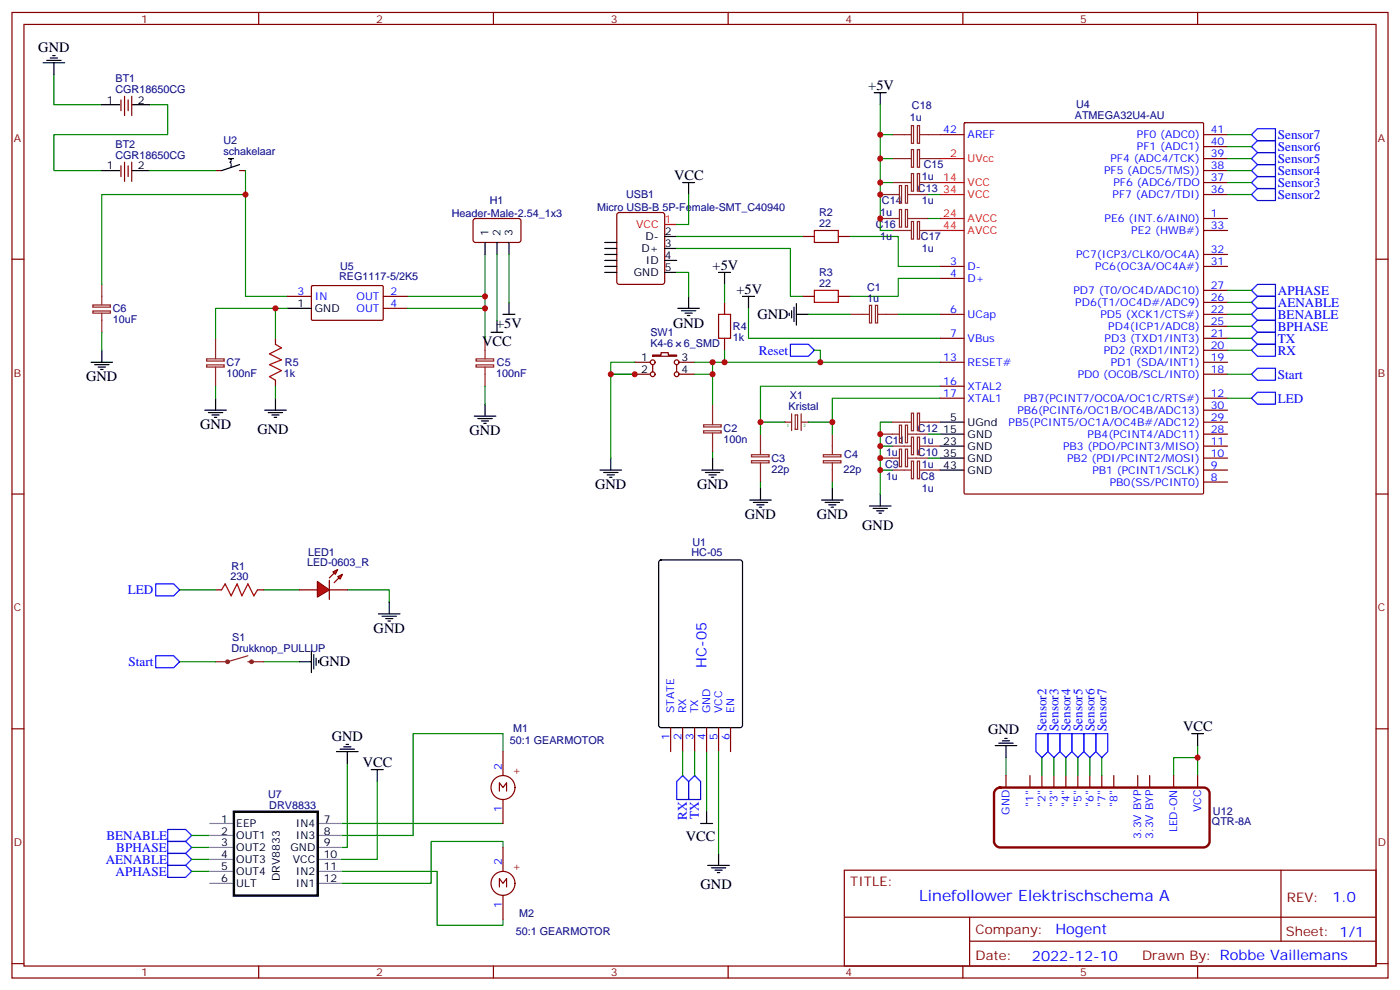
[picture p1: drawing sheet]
<svg xmlns="http://www.w3.org/2000/svg" width="412mm" height="292mm" viewBox="0 0 412 292" stroke-linecap="round" stroke-linejoin="round" font-family="sans-serif">
<g fill="none" stroke="#870000" stroke-width=".35">
<path d="M3.5 3.7h405.4v284.3h-405.4zM7.1 7.2h398.2v277.3h-398.2zM76.2 3.7v3.5M145.3 3.7v3.5M214.5 3.7v3.5M283.6 3.7v3.5M352.8 3.7v3.5M3.5 76.3h3.6M405.3 76.3h3.6M3.5 145.5h3.6M405.3 145.5h3.6M3.5 214.6h3.6"/>
<path d="M405.3 214.6h3.6M248.7 256.3h156.6v28.2h-156.6zM377.3 256.3v20.9M248.7 270.1h156.5M285.6 277.2h119.6M285.6 270.1v14.1M3.5 283.8h3.6M76.2 284.5v3.5M145.3 284.5v3.5M214.5 284.5v3.5M283.6 284.5v3.5M352.8 284.5v3.5"/>
<path d="M405.3 283.8h3.6"/>
</g>
<path d="M77.6 173.7h10.6M102.3 173.7h12.4v3.5M148.2 221.3v-5.3h-26.5v30h-21.2M100.5 242.5h47.7M100.5 256.6h28.3v15.9h19.4v-1.8M148.2 249.6v-1.8h-21.2v12.3h-26.5" fill="none" stroke="#008700" stroke-width=".35"/>
<path d="M114.7 177.2v3.6M111.5 180.8h6.3M112.5 181.5h4.3M113.6 182.2h2.1M114.3 182.9h.7" fill="none" stroke="#000" stroke-width=".35"/>
<g fill="#f00" stroke="#870000" stroke-width=".35">
<path d="M93.5 171.2l3.5 2.5-3.5 2.1z"/>
<path d="M97 170.9v5.6z"/>
</g>
<g fill="#870000" stroke="#870000" stroke-width=".35">
<path d="M97 170.2l1.4-1.4z"/>
<path d="M98.4 171.6l1.4-1.4z"/>
</g>
<g fill="#f00" stroke="#870000" stroke-width=".35">
<path d="M98.1 168.4l1.4-.7-.7 1.4z"/>
<path d="M99.5 169.8l1.4-.7-.7 1.4z"/>
</g>
<g fill="none" stroke="#870000" stroke-width=".35">
<path d="M35.6 29.4v3.2M36.7 28.4v5.6M37.7 29.4v3.2M38.8 28.4v5.6M276.9 39.7h7.1M284 36.3l.3-.2h69.9l.3 .2v108.8l-.1 .3-70.1 .1-.3-.2zM354.5 39.7h7.1M35.6 48.8v3.2M36.7 47.8v5.6M37.7 48.8v3.2M38.8 47.8v5.6M63.5 50.2h1.8"/>
<path d="M70.6 50.2h1.7M354.5 50.2h7.1M354.5 43.2h7.1M354.5 46.7h7.1M354.5 53.8h7.1M354.5 57.3h7.1M181.9 62.8l.5-.2h12.7l.6 .4 .1 20-.5 .7h-12.9l-.7-.4v-20zM236.4 69.6h3.5M246.9 69.6h3.6M276.9 78.5h7.1M354.5 67.9h7.1M354.5 78.5h7.1"/>
<path d="M354.5 74.9h7.1M354.5 64.3h7.1M213.4 89v3.6M213.4 99.6v3.6M236.4 87.3h3.5M246.9 87.3h3.6M276.9 99.6h7.1M276.9 92.6h7.1M276.9 82h7.1M354.5 99.6h7.1M354.5 96.1h7.1M354.5 92.6h7.1"/>
<path d="M354.5 89h7.1M354.5 85.5h7.1M187 110.2h4.6M187 106.7h4.6M192.3 104.6h2.4v-.7h2.1v.7h2.5v.3h-7zM192.3 107.4v2.1M199.3 107.4v2.1M200 110.2h4.6M200 106.7h4.6M276.9 117.3h7.1M276.9 106.7h7.1M276.9 113.7h7.1"/>
<path d="M354.5 117.3h7.1M354.5 110.2h7.1M354.5 106.7h7.1M354.5 103.2h7.1M354.5 138.4h7.1M354.5 134.9h7.1M354.5 131.4h7.1M354.5 127.8h7.1M354.5 124.3h7.1M354.5 120.8h7.1M354.5 142h7.1M63.5 173.7h1.8"/>
<path d="M75.8 173.7h1.8M88.2 173.7h5.3M97 173.7h5.3M197.6 214.3v7M201.1 214.3v7M204.6 214.3v7M208.1 214.3v7M211.7 214.3v7M215.2 214.3v7M147.1 233v-2.5l1.1 1.4 1-1.4v2.5M148.2 221.3v7.1M148.2 235.4v7.1"/>
<path d="M296.3 228.4v3.5M303.4 228.4v3.5M306.9 228.4v3.5M310.4 228.4v3.5M314 228.4v3.5M317.5 228.4v3.5M321 228.4v3.5M324.6 228.4v3.5M328.1 228.4v3.5M335.1 228.4v3.5M338.7 228.4v3.5M345.7 228.4v3.5"/>
<path d="M352.8 228.4v3.5M148.2 249.6v7M147.1 261.2v-2.5l1.1 1.4 1-1.4v2.5M148.2 263.7v7"/>
<circle cx="192.3" cy="106.7" r=".71"/>
<circle cx="192.3" cy="110.2" r=".71"/>
<circle cx="199.3" cy="110.2" r=".71"/>
<circle cx="199.3" cy="106.7" r=".71"/>
<circle cx="148.2" cy="231.9" r="3.5"/>
<circle cx="148.2" cy="260.1" r="3.5"/>
</g>
<path d="M239.9 67.9h7v3.5h-7zM211.7 92.6h3.5v7h-3.5zM239.9 85.5h7v3.5h-7zM65.3 173.7l1-1.8 1.8 3.6 1.7-3.6 1.5 3.6 1.7-3.6 1.8 3.6 1-1.8" fill="none" stroke="#a10000" stroke-width=".35"/>
<g fill="none" stroke="#008700" stroke-width=".35">
<path d="M15.9 22v8.8h14.1M44.1 30.8h5.3v8.9h-33.5v10.5h14.1M361.6 39.7h7.1M44.1 50.2h19.4M202.8 57.3v8.8h-3.5M361.6 50.2h7.1M361.6 43.2h7.1M361.6 46.7h7.1M361.6 53.8h7.1M361.6 57.3h7.1M199.3 73.2h33.5v14.1h3.6M199.3 69.6h37.1"/>
<path d="M250.5 69.6h14.1v8.9h12.3M199.3 80.2h3.5v7.1M213.4 83.7v5.3M220.5 90.8v8.8h56.4M238.1 92.6h12.4M264.6 92.6h12.3M276.9 82h-12.3v5.3h-14.1M361.6 99.6h7.1M361.6 96.1h7.1M361.6 92.6h7.1M361.6 89h7.1M361.6 85.5h7.1"/>
<path d="M179.9 110.2h7.1h-7.1v24.7M204.6 110.2h5.3M204.6 106.7h72.3M209.9 106.7v12.3M213.4 103.2v3.5M239.9 103.2h1.8v3.5M276.9 117.3h-31.7v10.5M361.6 103.2h7.1M361.6 117.3h7.1M361.6 110.2h7.1M209.9 133.1v1.8M224 142v1.7"/>
<path d="M245.2 142v1.7M52.9 173.7h10.6M52.9 194.9h10.6M77.6 194.9h10.6M352.8 219.6v8.8M102.3 224.9v24.7h-1.8M201.1 221.3v7.1M204.6 221.3v7.1M208.1 221.3v17.7M211.7 221.3v30M296.3 223.1v5.3M306.9 223.1v5.3"/>
<path d="M310.4 223.1v5.3M314 223.1v5.3M317.5 223.1v5.3M321 223.1v5.3M324.6 223.1v5.3M352.8 223.1h-7.1v5.3M56.4 256.6h5.3M56.4 246h5.3M56.4 249.6h5.3M56.4 253.1h5.3"/>
</g>
<g fill="none" stroke="#000" stroke-width=".35">
<path d="M12.7 18.5h6.3M13.8 17.8h4.2M14.8 17.1h2.1M15.5 16.4h.7M15.9 18.5v3.5M30 30.8h5.3M38.8 30.8h5.3M257.5 27.3h3.6M259.3 27.3v3.5M30 50.2h5.3M38.8 50.2h5.3M68.1 47.4l-.4 .4 .4 .3"/>
<path d="M68.1 48.5v.7M68.8 46.7h-1.4h.7v.4M70.6 48.5l-5.3 1.7M201.1 53.8h3.5M202.8 53.8v3.5M178.2 73.2h3.5M178.2 76.7h3.5M178.2 71.4h3.5M178.2 74.9h3.5M178.2 78.5h3.5M195.8 69.6h3.5M195.8 73.2h3.5"/>
<path d="M195.8 76.7h3.5M178.2 80.2h3.5M195.8 80.2h3.5M199.7 90.8h6.3M200.7 91.5h4.3M201.8 92.2h2.1M202.5 92.9h.7M202.8 87.3v3.5M211.7 80.2h3.5M213.4 80.2v3.5M218.7 87.3h3.5M220.5 87.3v3.5"/>
<path d="M232.5 92.2v.7M233.2 91.5v2.1M233.9 90.5v4.2M234.6 92.6h3.5M234.6 89.4v6.3M176.7 138.4h6.4M177.8 139.1h4.2M178.9 139.8h2.1M179.9 134.9v3.5M206.7 138.4h6.4M207.8 139.1h4.2M208.8 139.8h2.2"/>
<path d="M209.9 134.9v3.5M276.9 131.4h7.1M276.9 127.8h7.1M276.9 134.9h7.1M276.9 138.4h7.1M276.9 124.3h7.1M179.6 140.5h.7M209.5 140.5h.8M220.8 147.2h6.4M221.9 148h4.2M223 148.7h2.1M223.7 149.4h.7"/>
<path d="M224 143.7v3.5M242 147.2h6.4M243.1 148h4.2M244.1 148.7h2.1M244.8 149.4h.7M245.2 143.7v3.5M256.1 149h6.4M257.2 149.7h4.2M258.2 150.4h2.1M258.9 151.1h.7M259.3 145.5v3.5M194.3 165.1l.4-.2h23.3l.7 .4v48.3l-.4 .6-23.6 .1-.6-.5-.1-48.2z"/>
<path d="M88.2 194.9h3.5M91.7 191.7v6.3M92.4 192.8v4.2M93.1 193.8v2.1M93.8 194.5v.7M101.2 219.9h2.2M102 219.2h.7M293.2 219.6h6.3M294.2 218.9h4.2M295.3 218.2h2.1M296 217.5h.7M296.3 219.6v3.5"/>
<path d="M351 216h3.5M352.8 216v3.6M99.1 221.3h6.4M100.2 220.6h4.2M102.3 221.3v3.6M109.4 226.6h3.5M111.1 226.6v3.6M208.1 239v3.5M206.4 242.5h3.5M208.5 254.8h6.3M209.5 255.6h4.3M210.6 256.3h2.1"/>
<path d="M211.3 257h.7M211.7 251.3v3.5"/>
</g>
<g fill="none" stroke="#8c2424" stroke-width=".35">
<path d="M250.5 92.6h5.6M256.1 89.9h.7v5.2h-.7zM257.9 89.9h.6v5.2h-.6zM258.6 92.6h6M209.9 119v6M207.3 125.1h5.1v.6h-5.1zM207.3 126.9h5.1v.6h-5.1zM209.9 127.5v5.6M221.4 133.9h5.2v.6h-5.2zM221.4 135.7h5.2v.6h-5.2zM224 127.8v6M224 136.3v5.7"/>
<path d="M231.1 124.3h2.1M233.2 121.8v5M234.2 122.2h.7v4.2h-.7zM236 124.3h2.1M236 121.8v5M242.5 133.9h5.2v.6h-5.2zM242.5 135.7h5.2v.6h-5.2zM245.2 127.8v6M245.2 136.3v5.7M73 193.1l-6 1.8h-3.5M73 194.9h4.6"/>
</g>
<g fill="none" stroke="#8c2424" stroke-width=".71">
<circle cx="67" cy="194.9" r=".35"/>
<circle cx="74.1" cy="194.9" r=".35"/>
</g>
<path d="M293.4 232.4l1.2-.5h59.9a1.76 1.76 0 0 1 1.8 1.8v14.1a1.89 1.89 0 0 1-1.8 1.8h-59.9a1.89 1.89 0 0 1-1.8-1.8v-14.1z" fill="none" stroke="#870000" stroke-width=".71"/>
<path d="M276.9 46.7h7.1M276.9 53.8h7.1M276.9 57.3h7.1M195.8 66.1h3.5M276.9 64.3h7.1M276.9 67.9h7.1" fill="none" stroke="#f00" stroke-width=".35"/>
<g fill="none" stroke="#00f" stroke-width=".35">
<path d="M368.7 39.7l1.7-1.8h5.3v3.5h-5.3zM368.7 53.8l1.7-1.8h5.3v3.5h-5.3zM368.7 46.7l1.7-1.8h5.3v3.6h-5.3zM370.4 55.5h5.3v3.6h-5.3l-1.7-1.8zM370.4 48.5h5.3v3.5h-5.3l-1.7-1.8zM370.4 41.4h5.3v3.5h-5.3l-1.7-1.7zM368.7 85.5l1.7-1.8h5.3v3.6h-5.3zM368.7 96.1l1.7-1.8h5.3v3.6h-5.3zM370.4 97.9h5.3v3.5h-5.3l-1.7-1.8zM370.4 87.3h5.3v3.5h-5.3l-1.7-1.8zM370.4 90.8h5.3v3.5h-5.3l-1.7-1.7zM232.8 101.4h5.3l1.8 1.8-1.8 1.7h-5.3z"/>
<path d="M368.7 103.2l1.7-1.8h5.3v3.5h-5.3zM368.7 117.3l1.7-1.8h5.3v3.5h-5.3zM368.7 110.2l1.7-1.8h5.3v3.6h-5.3zM45.9 171.9h5.3l1.7 1.8-1.7 1.8h-5.3zM45.9 193.1h5.3l1.7 1.8-1.7 1.7h-5.3zM305.2 216h3.5v5.3l-1.8 1.8-1.7-1.8zM308.7 216h3.5v5.3l-1.8 1.8-1.7-1.8zM312.2 216h3.5v5.3l-1.7 1.8-1.8-1.8zM315.7 216h3.6v5.3l-1.8 1.8-1.8-1.8zM319.3 216h3.5v5.3l-1.8 1.8-1.7-1.8zM322.8 216h3.5v5.3l-1.7 1.8-1.8-1.8zM201.1 228.4l1.7 1.8v5.2h-3.5v-5.2z"/>
<path d="M204.6 228.4l1.8 1.8v5.2h-3.6v-5.2zM49.4 254.8h5.3l1.7 1.8-1.7 1.8h-5.3zM49.4 251.3h5.3l1.7 1.8-1.7 1.7h-5.3zM49.4 244.3h5.3l1.7 1.7-1.7 1.8h-5.3zM49.4 247.8h5.3l1.7 1.8-1.7 1.7h-5.3z"/>
</g>
<g fill="#8c2424">
<circle cx="238.1" cy="124.3" r=".18"/>
<circle cx="231.1" cy="124.3" r=".18"/>
</g>
<g fill="none" stroke="#008700" stroke-width=".35">
<path d="M259.3 30.8v23M259.3 39.7h3.5M72.3 50.2v37.1h12.4M72.3 57.3h-42.3v26.4M259.3 46.7h3.5M262.8 53.8h-3.5v14.1h3.5M273.4 57.3h3.5M142.9 74.9v12.4h-23M146.4 74.9v19.4M149.9 74.9v14.1M273.4 64.3h3.5M30 97.9v5.3"/>
<path d="M63.5 99.6v-8.8h17.6v8.8M81.1 90.8h3.6M142.9 87.3v3.5h-23M142.9 90.8v8.8M63.5 113.7v3.6M81.1 113.7v3.6M142.9 113.7v5.3M187 106.7h-7.1v3.5M276.9 113.7h-52.9v14.1M224 124.3h7.1M238.1 124.3h7.1M259.3 131.4h3.5"/>
<path d="M262.8 138.4h-3.5v7.1M262.8 124.3h-3.5v14.1M273.4 134.9h3.5M273.4 127.8h3.5M111.1 230.2v22.9h-10.6"/>
</g>
<g fill="none" stroke="#000" stroke-width=".35">
<path d="M142.9 71.4v3.5M146.4 71.4v3.5M149.9 71.4v3.5M84.7 90.8h7M144.6 97.9h3.6M146.4 94.3v3.6M148.2 92.6h3.5M149.9 89v3.6M26.8 106.7h6.4M27.9 107.4h4.2M28.9 108.1h2.1M29.6 108.8h.7"/>
<path d="M30 103.2v3.5M63.5 117.3v3.5M81.1 117.3v3.5M142.9 119v3.6M60.3 120.8h6.4M61.4 121.5h4.2M62.4 122.2h2.2M63.1 122.9h.8M78 120.8h6.3M79 121.5h4.3M80.1 122.2h2.1M80.8 122.9h.7"/>
<path d="M139.7 122.6h6.3M140.8 123.3h4.2M141.8 124h2.1M142.5 124.7h.7"/>
</g>
<g fill="none" stroke="#8c2424" stroke-width=".35">
<path d="M262.8 39.7h5.7M268.5 37h.6v5.2h-.6zM270.2 37h.7v5.2h-.7zM270.9 39.7h6M259.3 57.3h5.6M262.8 53.8h5.7M262.8 46.7h5.7M264.9 54.6h.7v5.2h-.7zM266.7 54.6h.6v5.2h-.6zM267.4 57.3h6M268.5 51.1h.6v5.2h-.6zM268.5 44.1h.6v5.1h-.6z"/>
<path d="M270.2 51.1h.7v5.2h-.7zM270.2 44.1h.7v5.1h-.7zM270.9 53.8h6M270.9 46.7h6M259.3 64.3h5.6M262.8 67.9h5.7M264.9 61.7h.7v5.2h-.7zM266.7 61.7h.6v5.2h-.6zM267.4 64.3h6M268.5 65.2h.6v5.2h-.6zM270.2 65.2h.7v5.2h-.7zM270.9 67.9h6"/>
<path d="M27.3 89.8h5.2v.7h-5.2zM27.3 91.6h5.2v.6h-5.2zM30 83.7v6M30 92.2v5.7M63.5 99.6v6M142.9 99.6v6M60.9 105.7h5.1v.6h-5.1zM60.9 107.5h5.1v.6h-5.1zM63.5 108.1v5.6M140.2 105.7h5.2v.6h-5.2zM140.2 107.5h5.2v.6h-5.2zM142.9 108.1v5.6"/>
<path d="M259.3 134.9h5.6M259.3 127.8h5.6M262.8 138.4h5.7M262.8 131.4h5.7M262.8 124.3h5.7M264.9 132.3h.7v5.1h-.7zM264.9 125.2h.7v5.2h-.7zM266.7 132.3h.6v5.1h-.6zM266.7 125.2h.6v5.2h-.6zM267.4 134.9h6M267.4 127.8h6M268.5 135.8h.6v5.2h-.6z"/>
<path d="M268.5 128.7h.6v5.2h-.6zM268.5 121.7h.6v5.2h-.6zM270.2 135.8h.7v5.2h-.7zM270.2 128.7h.7v5.2h-.7zM270.2 121.7h.7v5.2h-.7zM270.9 138.4h6M270.9 131.4h6M270.9 124.3h6"/>
</g>
<path d="M139.6 64.6l.5-.3 12.9 .1 .5 .7-.1 5.9-.6 .4-13-.1-.5-.6v-5.6zM81.1 99.6v1.8M84.7 87.3h7M91.8 84.3l.3-.2 20.6 .1 .2 .3-.1 9.7-.3 .1h-20.6l-.2-.3zM112.9 87.3h7M112.9 90.8h7M81.1 112v1.7" fill="none" stroke="#870000" stroke-width=".35"/>
<path d="M81.1 101.4l1.8 1-3.5 1.8 3.5 1.8-3.5 1.4 3.5 1.7-3.5 1.8 1.7 1.1" fill="none" stroke="#a10000" stroke-width=".35"/>
<path d="M61.7 256.6h7.1M61.7 253.1h7.1M61.7 249.6h7.1M61.7 246h7.1M61.7 242.5h7.1M93.5 256.6h7M93.5 253.1h7M93.5 249.6h7M93.5 246h7M93.5 242.5h7M61.7 260.1h7.1M93.5 260.1h7" fill="none" stroke="#999" stroke-width=".35"/>
<path d="M68.9 239h24.7v24.7h-24.7z" fill="none" stroke="#000" stroke-width=".71"/>
<g fill="#c00">
<circle cx="352.8" cy="223.1" r=".88"/>
<circle cx="179.9" cy="110.2" r=".88"/>
<circle cx="209.9" cy="106.7" r=".88"/>
<circle cx="209.9" cy="110.2" r=".88"/>
<circle cx="187" cy="110.2" r=".88"/>
<circle cx="241.7" cy="106.7" r=".88"/>
<circle cx="213.4" cy="106.7" r=".88"/>
<circle cx="224" cy="124.3" r=".88"/>
<circle cx="245.2" cy="124.3" r=".88"/>
<circle cx="142.9" cy="87.3" r=".88"/>
<circle cx="142.9" cy="90.8" r=".88"/>
<circle cx="72.3" cy="57.3" r=".88"/>
<circle cx="81.1" cy="90.8" r=".88"/>
<circle cx="259.3" cy="138.4" r=".88"/>
<circle cx="259.3" cy="134.9" r=".88"/>
<circle cx="259.3" cy="131.4" r=".88"/>
<circle cx="259.3" cy="127.8" r=".88"/>
<circle cx="259.3" cy="64.3" r=".88"/>
<circle cx="259.3" cy="57.3" r=".88"/>
<circle cx="259.3" cy="53.8" r=".88"/>
<circle cx="259.3" cy="46.7" r=".88"/>
<circle cx="259.3" cy="39.7" r=".88"/>
</g>
<text font-size="4.6" fill="#00f" x="270.8" y="265.3">Linefollower Elektrischschema A</text>
<g font-size="4.2">
<text x="11.3" y="15.3">GND</text>
<text x="255.8" y="26.6">+5V</text>
<text x="198.6" y="53.1">VCC</text>
<text x="209.9" y="79.5">+5V</text>
<text x="217" y="86.6">+5V</text>
<text x="223.1" y="94">GND</text>
<text x="142.1" y="101.8">VCC</text>
<text x="146.2" y="96.5">+5V</text>
<text x="198.3" y="96.4">GND</text>
<text x="25.4" y="112.3">GND</text>
<text x="58.9" y="126.4">GND</text>
<text x="75.8" y="127.8">GND</text>
<text x="138.3" y="128.2">GND</text>
<text x="175.3" y="144.1">GND</text>
<text x="205.3" y="144.1">GND</text>
<text x="219.4" y="152.9">GND</text>
<text x="240.6" y="152.9">GND</text>
<text x="254" y="156.1">GND</text>
<text x="110.1" y="186.4">GND</text>
<text x="94" y="196.3">GND</text>
<text x="348.5" y="215.3">VCC</text>
<text x="97.7" y="218.2">GND</text>
<text x="291" y="216">GND</text>
<text x="106.9" y="225.9">VCC</text>
<text x="202" y="247.6">VCC</text>
<text x="206.4" y="261.9">GND</text>
</g>
<g font-size="4.2" fill="#00f">
<text x="208.1" y="196.6" transform="rotate(-90 208.1 196.6)">HC-05</text>
<text x="392.5" y="265.5">1.0</text>
<text x="310.9" y="275.1">Hogent</text>
<text x="304" y="282.9">2022-12-10</text>
</g>
<g font-size="3.9" fill="#00f">
<text x="376.4" y="41">Sensor7</text>
<text x="376.4" y="44.5">Sensor6</text>
<text x="376.4" y="51.6">Sensor4</text>
<text x="376.4" y="48.1">Sensor5</text>
<text x="376.4" y="58.6">Sensor2</text>
<text x="376.4" y="55.1">Sensor3</text>
<text x="376.4" y="86.9">APHASE</text>
<text x="376.4" y="90.4">AENABLE</text>
<text x="376.4" y="93.9">BENABLE</text>
<text x="376.4" y="101">TX</text>
<text x="376.4" y="97.4">BPHASE</text>
<text x="223.6" y="104.4">Reset</text>
<text x="376.4" y="104.5">RX</text>
<text x="376.4" y="111.6">Start</text>
<text x="376.4" y="118.7">LED</text>
<text x="37.6" y="174.9">LED</text>
<text x="37.9" y="196.1">Start</text>
<text x="308.3" y="215.3" transform="rotate(-90 308.3 215.3)">Sensor2</text>
<text x="311.8" y="215.3" transform="rotate(-90 311.8 215.3)">Sensor3</text>
<text x="315.3" y="215.3" transform="rotate(-90 315.3 215.3)">Sensor4</text>
<text x="318.8" y="215.3" transform="rotate(-90 318.8 215.3)">Sensor5</text>
<text x="322.4" y="215.3" transform="rotate(-90 322.4 215.3)">Sensor6</text>
<text x="325.9" y="215.3" transform="rotate(-90 325.9 215.3)">Sensor7</text>
<text x="202.4" y="241.4" transform="rotate(-90 202.4 241.4)">RX</text>
<text x="205.9" y="241.2" transform="rotate(-90 205.9 241.2)">TX</text>
<text x="31.3" y="247.3">BENABLE</text>
<text x="34.3" y="250.8">BPHASE</text>
<text x="31.1" y="254.4">AENABLE</text>
<text x="34.1" y="257.9">APHASE</text>
</g>
<g font-size="3.9" fill="#800">
<text x="250.5" y="260.8">TITLE:</text>
<text x="379.1" y="265.5">REV:</text>
<text x="287.4" y="275">Company:</text>
<text x="378.7" y="275.7">Sheet: 1/1</text>
<text x="287.4" y="282.7">Date:</text>
<text x="336.4" y="282.8">Drawn By: Robbe Vaillemans</text>
</g>
<g font-size="3.2" fill="#800">
<text x="41.6" y="6.7">1</text>
<text x="110.8" y="6.7">2</text>
<text x="179.9" y="6.7">3</text>
<text x="249.1" y="6.7">4</text>
<text x="318.2" y="6.7">5</text>
<text x="4.1" y="41.8">A</text>
<text x="405.9" y="41.8">A</text>
<text x="4.1" y="110.9">B</text>
<text x="405.9" y="110.9">B</text>
<text x="4.1" y="180.1">C</text>
<text x="405.9" y="180.1">C</text>
<text x="151" y="228">+</text>
<text x="4.1" y="249.2">D</text>
<text x="405.9" y="249.2">D</text>
<text x="151" y="256.3">+</text>
<text x="41.6" y="287.5">1</text>
<text x="110.8" y="287.5">2</text>
<text x="179.9" y="287.5">3</text>
<text x="249.1" y="287.5">4</text>
<text x="318.2" y="287.5">5</text>
</g>
<g font-size="3.2" fill="#000080">
<text x="34" y="27.3">CGR18650CG</text>
<text x="34" y="24.1">BT1</text>
<text x="268" y="35.5">1u</text>
<text x="268.6" y="32">C18</text>
<text x="316.6" y="34.9">ATMEGA32U4-AU</text>
<text x="317" y="31.8">U4</text>
<text x="34" y="46.7">CGR18650CG</text>
<text x="34" y="43.5">BT2</text>
<text x="65.8" y="45.6">schakelaar</text>
<text x="65.8" y="42.5">U2</text>
<text x="271.6" y="53.1">1u</text>
<text x="272.1" y="49.6">C15</text>
<text x="184.4" y="58.4">USB1</text>
<text x="270.4" y="56.7">C13</text>
<text x="133.1" y="63.8">Header-Male-2.54_1x3</text>
<text x="144.3" y="60.1">H1</text>
<text x="175.9" y="62">Micro USB-B 5P-Female-SMT_C40940</text>
<text x="241.3" y="63.7">R2</text>
<text x="259.2" y="63.7">1u</text>
<text x="259.8" y="60.2">C14</text>
<text x="271.6" y="60.2">1u</text>
<text x="241.3" y="66.8">22</text>
<text x="258" y="67.3">C16</text>
<text x="259.2" y="70.8">1u</text>
<text x="271.3" y="70.8">C17</text>
<text x="271.6" y="74.3">1u</text>
<text x="99.9" y="82.6">REG1117-5/2K5</text>
<text x="100.2" y="79.4">U5</text>
<text x="241.3" y="81.4">R3</text>
<text x="241.3" y="84.5">22</text>
<text x="255.4" y="88.9">1u</text>
<text x="255.4" y="85.8">C1</text>
<text x="33.2" y="95.1">10uF</text>
<text x="33.2" y="92">C6</text>
<text x="191.6" y="99">SW1</text>
<text x="215.9" y="100.4">1k</text>
<text x="215.9" y="97.3">R4</text>
<text x="66.7" y="107.8">C7</text>
<text x="83.9" y="107.8">R5</text>
<text x="146.4" y="107.8">C5</text>
<text x="191.6" y="102">K4-6</text>
<text x="201.5" y="102">6_SMD</text>
<text x="66.7" y="111">100nF</text>
<text x="83.6" y="111">1k</text>
<text x="146.1" y="111">100nF</text>
<text x="232.7" y="117.6">X1</text>
<text x="232.3" y="120.8">Kristal</text>
<text x="213.1" y="130.4">100n</text>
<text x="213.1" y="127.3">C2</text>
<text x="260.7" y="130.8">C11</text>
<text x="270.4" y="127.3">C12</text>
<text x="271.6" y="130.7">1u</text>
<text x="227.3" y="136.1">C3</text>
<text x="248.7" y="134.9">C4</text>
<text x="260.7" y="137.8">C9</text>
<text x="261" y="134.3">1u</text>
<text x="270.4" y="134.3">C10</text>
<text x="271.6" y="137.8">1u</text>
<text x="227.3" y="139.2">22p</text>
<text x="248.4" y="139.2">22p</text>
<text x="261" y="141.3">1u</text>
<text x="271.3" y="141.4">C8</text>
<text x="271.6" y="144.9">1u</text>
<text x="204" y="160.8">U1</text>
<text x="68.2" y="167.9">R1</text>
<text x="90.5" y="166.7">LED-0603_R</text>
<text x="90.7" y="163.6">LED1</text>
<text x="203.7" y="163.8">HC-05</text>
<text x="67.9" y="170.9">230</text>
<text x="68.4" y="188.8">S1</text>
<text x="68.2" y="192.1">Drukknop_PULLUP</text>
<text x="151.2" y="215.5">M1</text>
<text x="150.2" y="219">50:1 GEARMOTOR</text>
<text x="79" y="235">U7</text>
<text x="79.3" y="238.3">DRV8833</text>
<text x="357.3" y="239.9">U12</text>
<text x="357" y="242.9">QTR-8A</text>
<text x="152" y="275.5">50:1 GEARMOTOR</text>
<text x="152.9" y="270.2">M2</text>
</g>
<g font-size="3.2">
<text x="31.5" y="30.5">1</text>
<text x="40.6" y="30.5">2</text>
<text x="31.5" y="49.9">1</text>
<text x="40.6" y="49.9">2</text>
<text x="143.9" y="69.6" transform="rotate(-90 143.9 69.6)">1</text>
<text x="147.5" y="69.6" transform="rotate(-90 147.5 69.6)">2</text>
<text x="151" y="69.6" transform="rotate(-90 151 69.6)">3</text>
<text x="190.1" y="70.7">D-</text>
<text x="195.8" y="69.3">2</text>
<text x="189" y="74.2">D+</text>
<text x="190.2" y="77.8">ID</text>
<text x="195.8" y="72.8">3</text>
<text x="195.8" y="76.3">4</text>
<text x="186.7" y="81.3">GND</text>
<text x="195.8" y="79.9">5</text>
<text x="87.6" y="90.5">1</text>
<text x="92.8" y="91.9">GND</text>
<text x="188.8" y="106.3">1</text>
<text x="200.7" y="106.3">3</text>
<text x="188.8" y="109.9">2</text>
<text x="200.7" y="109.9">4</text>
<text x="279.9" y="124">5</text>
<text x="285" y="125.4">UGnd</text>
<text x="277.8" y="131">23</text>
<text x="277.8" y="127.5">15</text>
<text x="285" y="128.9">GND</text>
<text x="277.8" y="134.5">35</text>
<text x="285" y="132.4">GND</text>
<text x="285" y="136">GND</text>
<text x="277.8" y="138.1">43</text>
<text x="285" y="139.5">GND</text>
<text x="65.1" y="245.7">2</text>
<text x="65.1" y="242.2">1</text>
<text x="69.6" y="243.6">EEP</text>
<text x="87.2" y="243.6">IN4</text>
<text x="95.4" y="245.7">8</text>
<text x="95.4" y="242.2">7</text>
<text x="65.1" y="249.3">3</text>
<text x="69.6" y="250.7">OUT2</text>
<text x="69.6" y="247.2">OUT1</text>
<text x="85.6" y="250.7">GND</text>
<text x="87.2" y="247.2">IN3</text>
<text x="95.4" y="249.3">9</text>
<text x="65.1" y="256.3">5</text>
<text x="65.1" y="252.8">4</text>
<text x="69.6" y="257.7">OUT4</text>
<text x="69.6" y="254.2">OUT3</text>
<text x="86.3" y="254.2">VCC</text>
<text x="87.2" y="257.7">IN2</text>
<text x="95.4" y="256.3">11</text>
<text x="95.4" y="252.8">10</text>
<text x="65.1" y="259.9">6</text>
<text x="69.6" y="261.3">ULT</text>
<text x="82.4" y="259.5" transform="rotate(-90 82.4 259.5)">DRV8833</text>
<text x="87.2" y="261.3">IN1</text>
<text x="95.4" y="259.9">12</text>
</g>
<g font-size="3.2" fill="#00f">
<text x="277.8" y="39.3">42</text>
<text x="285" y="40.7">AREF</text>
<text x="334.9" y="40.7">PF0 (ADC0)</text>
<text x="356.7" y="39.3">41</text>
<text x="327.1" y="47.8">PF4 (ADC4/TCK)</text>
<text x="334.9" y="44.2">PF1 (ADC1)</text>
<text x="356.7" y="42.8">40</text>
<text x="356.7" y="46.4">39</text>
<text x="325.2" y="51.3">PF5 (ADC5/TMS))</text>
<text x="356.7" y="49.9">38</text>
<text x="356.7" y="53.4">37</text>
<text x="327.7" y="58.3">PF7 (ADC7/TDI)</text>
<text x="328" y="54.8">PF6 (ADC6/TDO</text>
<text x="356.7" y="56.9">36</text>
<text x="325.4" y="65.4">PE6 (INT.6/AIN0)</text>
<text x="356.7" y="64">1</text>
<text x="333.3" y="68.9">PE2 (HWB#)</text>
<text x="356.7" y="67.5">33</text>
<text x="317" y="76">PC7(ICP3/CLK0/OC4A)</text>
<text x="356.7" y="74.6">32</text>
<text x="279.9" y="78.1">3</text>
<text x="279.9" y="81.6">4</text>
<text x="285" y="79.5">D-</text>
<text x="285" y="83">D+</text>
<text x="322.6" y="79.5">PC6(OC3A/OC4A#)</text>
<text x="356.7" y="78.1">31</text>
<text x="87.6" y="86.9">3</text>
<text x="92.8" y="88.3">IN</text>
<text x="105.1" y="88.3">OUT</text>
<text x="115" y="86.9">2</text>
<text x="316.2" y="86.6">PD7 (T0/OC4D/ADC10)</text>
<text x="356.7" y="88.7">26</text>
<text x="356.7" y="85.2">27</text>
<text x="105.1" y="91.9">OUT</text>
<text x="115" y="90.5">4</text>
<text x="279.9" y="92.2">6</text>
<text x="285" y="93.6">UCap</text>
<text x="316.8" y="90.1">PD6(T1/OC4D#/ADC9)</text>
<text x="324.1" y="93.6">PD5 (XCK1/CTS#)</text>
<text x="356.7" y="95.7">25</text>
<text x="356.7" y="92.2">22</text>
<text x="279.9" y="99.3">7</text>
<text x="285" y="100.7">VBus</text>
<text x="325.4" y="100.7">PD3 (TXD1/INT3)</text>
<text x="326.5" y="97.2">PD4(ICP1/ADC8)</text>
<text x="356.7" y="99.3">21</text>
<text x="277.8" y="106.3">13</text>
<text x="285" y="107.7">RESET#</text>
<text x="325.1" y="104.2">PD2 (RXD1/INT2)</text>
<text x="327.2" y="107.7">PD1 (SDA/INT1)</text>
<text x="356.7" y="106.3">19</text>
<text x="356.7" y="102.8">20</text>
<text x="277.8" y="113.4">16</text>
<text x="317.5" y="111.3">PD0 (OC0B/SCL/INT0)</text>
<text x="356.7" y="109.9">18</text>
<text x="277.8" y="116.9">17</text>
<text x="285" y="118.3">XTAL1</text>
<text x="285" y="114.8">XTAL2</text>
<text x="301.6" y="118.3">PB7(PCINT7/OC0A/OC1C/RTS#)</text>
<text x="356.7" y="116.9">12</text>
<text x="297.1" y="125.4">PB5(PCINT5/OC1A/OC4B#/ADC12)</text>
<text x="299.7" y="121.8">PB6(PCINT6/OC1B/OC4B/ADC13)</text>
<text x="356.7" y="124">29</text>
<text x="356.7" y="120.4">30</text>
<text x="320.4" y="128.9">PB4(PCINT4/ADC11)</text>
<text x="356.7" y="131">11</text>
<text x="356.7" y="127.5">28</text>
<text x="313.2" y="132.4">PB3 (PDO/PCINT3/MISO)</text>
<text x="314.3" y="136">PB2 (PDI/PCINT2/MOSI)</text>
<text x="356.7" y="134.5">10</text>
<text x="321.8" y="139.5">PB1 (PCINT1/SCLK)</text>
<text x="326.9" y="143">PB0(SS/PCINT0)</text>
<text x="356.7" y="141.6">8</text>
<text x="356.7" y="138.1">9</text>
<text x="198.6" y="210" transform="rotate(-90 198.6 210)">STATE</text>
<text x="202.1" y="210" transform="rotate(-90 202.1 210)">RX</text>
<text x="205.7" y="210" transform="rotate(-90 205.7 210)">TX</text>
<text x="209.2" y="210" transform="rotate(-90 209.2 210)">GND</text>
<text x="212.7" y="210" transform="rotate(-90 212.7 210)">VCC</text>
<text x="216.3" y="210" transform="rotate(-90 216.3 210)">EN</text>
<text x="197.2" y="218.1" transform="rotate(-90 197.2 218.1)">1</text>
<text x="200.7" y="218.1" transform="rotate(-90 200.7 218.1)">2</text>
<text x="204.3" y="218.1" transform="rotate(-90 204.3 218.1)">3</text>
<text x="207.8" y="218.1" transform="rotate(-90 207.8 218.1)">4</text>
<text x="211.3" y="218.1" transform="rotate(-90 211.3 218.1)">5</text>
<text x="214.8" y="218.1" transform="rotate(-90 214.8 218.1)">6</text>
<text x="147.8" y="226.6" transform="rotate(-90 147.8 226.6)">2</text>
<text x="147.8" y="239.2" transform="rotate(-90 147.8 239.2)">1</text>
<text x="297.4" y="239.9" transform="rotate(-90 297.4 239.9)">GND</text>
<text x="304.4" y="237.5" transform="rotate(-90 304.4 237.5)">&quot;1&quot;</text>
<text x="308" y="237.5" transform="rotate(-90 308 237.5)">&quot;2&quot;</text>
<text x="311.5" y="237.5" transform="rotate(-90 311.5 237.5)">&quot;3&quot;</text>
<text x="315" y="237.5" transform="rotate(-90 315 237.5)">&quot;4&quot;</text>
<text x="318.6" y="237.5" transform="rotate(-90 318.6 237.5)">&quot;5&quot;</text>
<text x="322.1" y="237.5" transform="rotate(-90 322.1 237.5)">&quot;6&quot;</text>
<text x="325.6" y="237.5" transform="rotate(-90 325.6 237.5)">&quot;7&quot;</text>
<text x="329.1" y="237.5" transform="rotate(-90 329.1 237.5)">&quot;8&quot;</text>
<text x="353.8" y="239.2" transform="rotate(-90 353.8 239.2)">VCC</text>
<text x="346.8" y="245.2" transform="rotate(-90 346.8 245.2)">LED-ON</text>
<text x="336.2" y="247.1" transform="rotate(-90 336.2 247.1)">3.3V BYP</text>
<text x="339.7" y="247.1" transform="rotate(-90 339.7 247.1)">3.3V BYP</text>
<text x="147.8" y="254.8" transform="rotate(-90 147.8 254.8)">2</text>
<text x="147.8" y="267.4" transform="rotate(-90 147.8 267.4)">1</text>
</g>
<g font-size="3.2" fill="#f00">
<text x="279.9" y="46.4">2</text>
<text x="285" y="47.8">UVcc</text>
<text x="277.8" y="53.4">14</text>
<text x="277.8" y="56.9">34</text>
<text x="285" y="54.8">VCC</text>
<text x="285" y="58.3">VCC</text>
<text x="195.8" y="65.8">1</text>
<text x="277.8" y="64">24</text>
<text x="285" y="65.4">AVCC</text>
<text x="187.4" y="67.2">VCC</text>
<text x="277.8" y="67.5">44</text>
<text x="285" y="68.9">AVCC</text>
</g>
<g font-size="1.4" fill="#238d23">
<text x="231.8" y="125.7">1</text>
<text x="236.7" y="125.7">2</text>
</g>
</svg>
